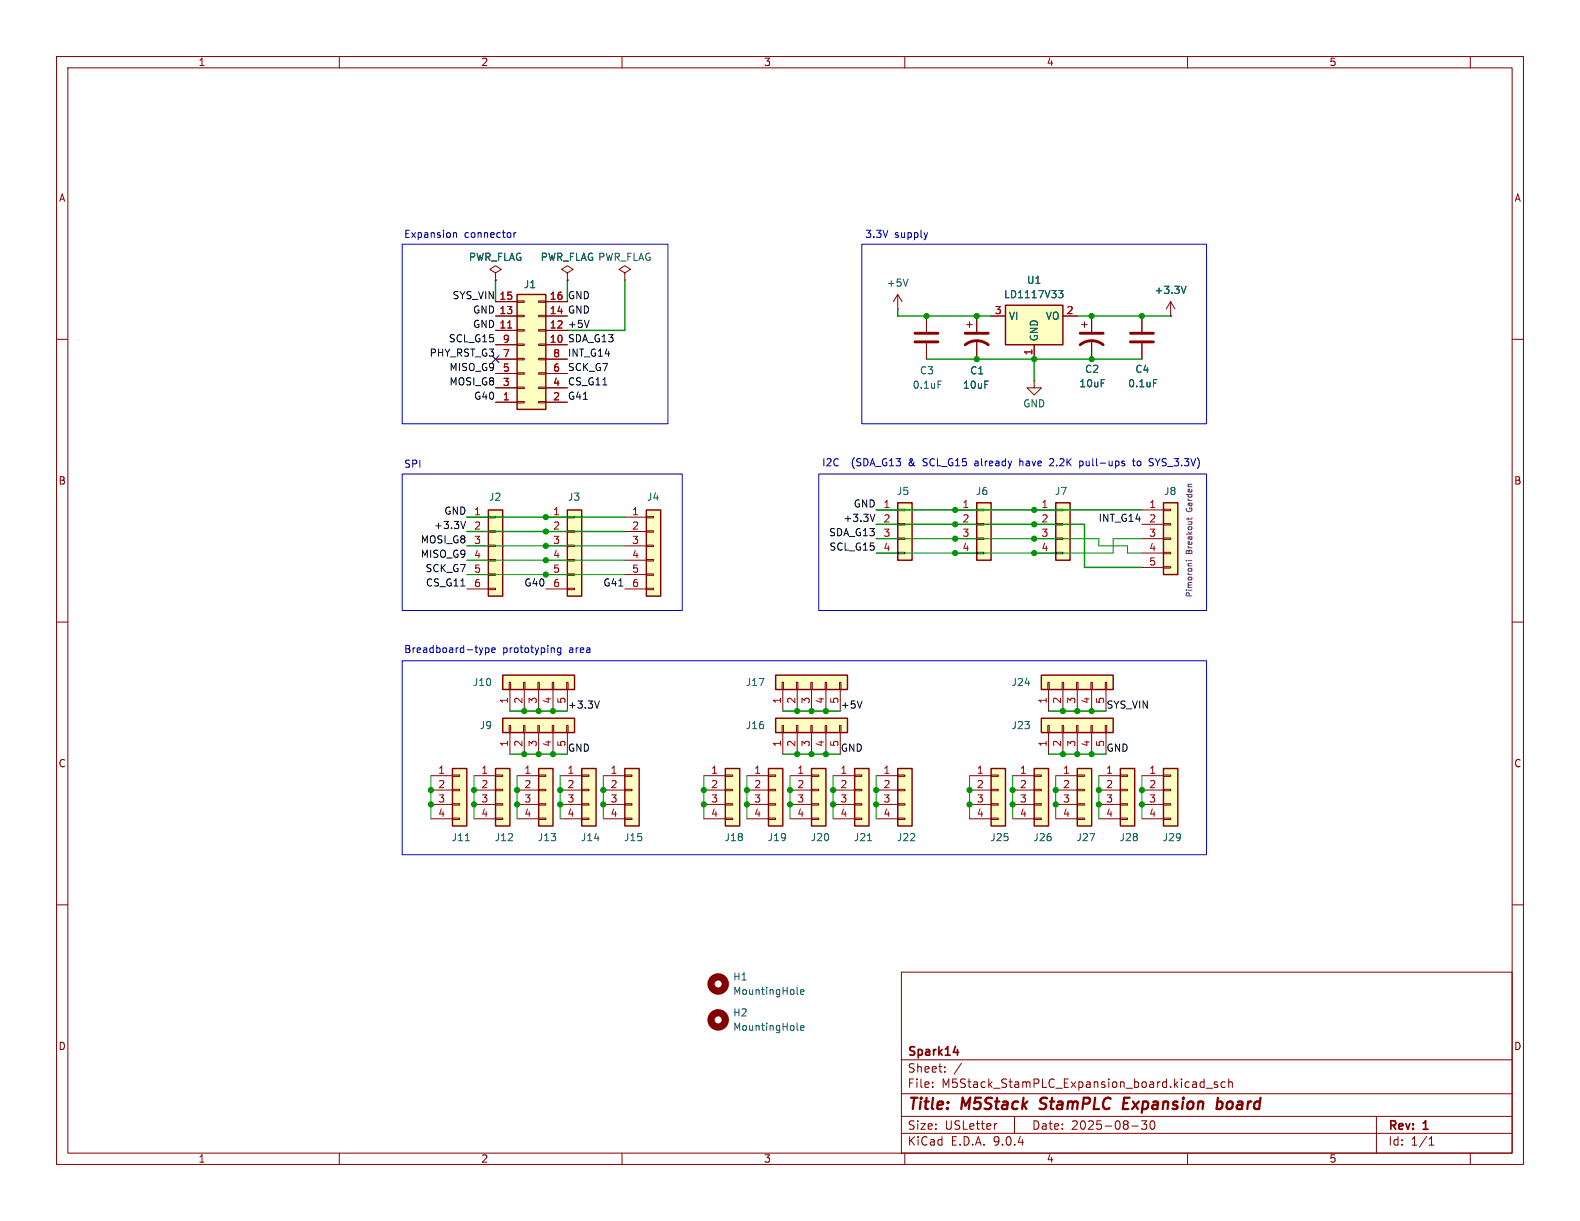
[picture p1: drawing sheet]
<svg xmlns="http://www.w3.org/2000/svg" width="279mm" height="216mm" viewBox="0 0 279 216" stroke-linecap="round" stroke-linejoin="round" font-family="sans-serif">
<g fill="none" stroke="#840000" stroke-width=".18">
<path d="M10 10h259.4v195.9h-259.4zM12 12h255.4v191.9h-255.4zM60 10v2M110 10v2M160 10v2M210 10v2M260 10v2M10 60h2M267.4 60h2M10 110h2M267.4 110h2M10 160h2"/>
<path d="M159.4 171.9h108v32h-108zM267.4 160h2M159.4 197.4h108M159.4 193.4h108M159.4 187.4h108M164.9 192.1v.2M164.9 191.4v.1M167.1 189.4v.2M167.1 188.7v.1M170 188l-1.3 1.9M176.3 198.7l-.3 .1M179.4 197.4v3"/>
<path d="M200.1 199.1h1.2M202.8 198.2l-.5 .6 .4 .1v.6l-.2 .2h-.4l-.2-.2M203.5 198.3a.81 .81 0 0 0 .4 1.4l.2-.2 .1-.4-.1-.8M212.5 191.3l.4 .1M212.9 190.8v1.5M212.9 192.2l-.4 .1M213.3 192.4h1.1M215.3 191.4l-.4-.1-.2 .2 .1 .2 .5 .2v.3h-.6M216.6 191.4l-.4-.1-.3 .3v.4l.2 .2h.5M217.3 191.4l.2-.1 .4 .1v.9M217.3 190.8v1.5M243.4 197.4v6.5"/>
<path d="M60 203.9v2M110 203.9v2M159.4 200.4h108M160 203.9v2M210 203.9v2M252.7 202.5h.9M252.7 201.4l.4-.4v1.5M260 203.9v2"/>
</g>
<path d="M183.8 196l.3 .1M184.1 194.3l-.1 .4v.2M198.7 195.1h.7M199.8 194.1h-1l-.2 2h.9M215.3 194.9l.2-.1 .5 .1 .2 .3-.1 .5a.66 .66 0 0 1-.8 .4M215.4 194.1l-.3 2" fill="none" stroke="#840000" stroke-width=".4"/>
<path d="M168.6 186.1h.9M169.3 185.6v1" fill="none" stroke="#840000" stroke-width=".3"/>
<path d="M110.5 135.9h2.5v10.2h-2.5z" fill="#ffffc2"/>
<path d="M110.5 135.9h2.5v10.2h-2.5z" fill="none" stroke="#840000" stroke-width=".25"/>
<path d="M106.7 137.2h3.8M106.7 139.7h3.8M110.5 137h1.3v.3h-1.3zM110.5 139.6h1.3v.2h-1.3zM106.7 142.2h3.8M106.7 144.8h3.8M110.5 142.1h1.3v.3h-1.3zM110.5 144.7h1.3v.2h-1.3z" fill="none" stroke="#840000" stroke-width=".18"/>
<path d="M190.5 135.9h2.5v10.2h-2.5z" fill="#ffffc2"/>
<path d="M190.5 135.9h2.5v10.2h-2.5z" fill="none" stroke="#840000" stroke-width=".25"/>
<path d="M186.7 137.2h3.8M186.7 139.7h3.8M190.5 137h1.3v.3h-1.3zM190.5 139.6h1.3v.2h-1.3zM186.7 142.2h3.8M186.7 144.8h3.8M190.5 142.1h1.3v.3h-1.3zM190.5 144.7h1.3v.2h-1.3z" fill="none" stroke="#840000" stroke-width=".18"/>
<path d="M88.9 127h12.7v2.5h-12.7z" fill="#ffffc2"/>
<path d="M88.9 127h12.7v2.5h-12.7z" fill="none" stroke="#840000" stroke-width=".25"/>
<path d="M90 128.3h.3v1.2h-.3zM90.2 129.5v3.9M92.6 128.3h.2v1.2h-.2zM92.7 129.5v3.9M95.1 128.3h.3v1.2h-.3zM95.2 129.5v3.9M97.7 128.3h.2v1.2h-.2zM97.8 129.5v3.9M100.2 128.3h.3v1.2h-.3zM100.3 129.5v3.9" fill="none" stroke="#840000" stroke-width=".18"/>
<path d="M88.9 119.4h12.7v2.5h-12.7z" fill="#ffffc2"/>
<path d="M88.9 119.4h12.7v2.5h-12.7z" fill="none" stroke="#840000" stroke-width=".25"/>
<path d="M90 120.7h.3v1.2h-.3zM90.2 121.9v3.8M92.6 120.7h.2v1.2h-.2zM92.7 121.9v3.8M95.1 120.7h.3v1.2h-.3zM95.2 121.9v3.8M97.7 120.7h.2v1.2h-.2zM97.8 121.9v3.8M100.2 120.7h.3v1.2h-.3zM100.3 121.9v3.8" fill="none" stroke="#840000" stroke-width=".18"/>
<path d="M175.3 135.9h2.5v10.2h-2.5z" fill="#ffffc2"/>
<path d="M175.3 135.9h2.5v10.2h-2.5z" fill="none" stroke="#840000" stroke-width=".25"/>
<path d="M171.4 137.2h3.9M171.4 139.7h3.9M175.3 137h1.2v.3h-1.2zM175.3 139.6h1.2v.2h-1.2zM171.4 142.2h3.9M171.4 144.8h3.9M175.3 142.1h1.2v.3h-1.2zM175.3 144.7h1.2v.2h-1.2z" fill="none" stroke="#840000" stroke-width=".18"/>
<path d="M80 135.9h2.5v10.2h-2.5z" fill="#ffffc2"/>
<path d="M80 135.9h2.5v10.2h-2.5z" fill="none" stroke="#840000" stroke-width=".25"/>
<path d="M76.2 137.2h3.8M76.2 139.7h3.8M80 137h1.3v.3h-1.3zM80 139.6h1.3v.2h-1.3zM76.2 142.2h3.8M76.2 144.8h3.8M80 142.1h1.3v.3h-1.3zM80 144.7h1.3v.2h-1.3z" fill="none" stroke="#840000" stroke-width=".18"/>
<path d="M82.3 148.7h.7" fill="none" stroke="#006464" stroke-width=".18"/>
<path d="M137.2 127h12.7v2.5h-12.7z" fill="#ffffc2"/>
<path d="M137.2 127h12.7v2.5h-12.7z" fill="none" stroke="#840000" stroke-width=".25"/>
<path d="M138.3 128.3h.3v1.2h-.3zM138.4 129.5v3.9M140.8 128.3h.3v1.2h-.3zM141 129.5v3.9M143.4 128.3h.2v1.2h-.2zM143.5 129.5v3.9M145.9 128.3h.3v1.2h-.3zM146 129.5v3.9M148.5 128.3h.2v1.2h-.2zM148.6 129.5v3.9" fill="none" stroke="#840000" stroke-width=".18"/>
<path d="M143.5 135.9h2.5v10.2h-2.5z" fill="#ffffc2"/>
<path d="M143.5 135.9h2.5v10.2h-2.5z" fill="none" stroke="#840000" stroke-width=".25"/>
<path d="M139.7 137.2h3.8M139.7 139.7h3.8M143.5 137h1.3v.3h-1.3zM143.5 139.6h1.3v.2h-1.3zM139.7 142.2h3.8M139.7 144.8h3.8M143.5 142.1h1.3v.3h-1.3zM143.5 144.7h1.3v.2h-1.3z" fill="none" stroke="#840000" stroke-width=".18"/>
<path d="M205.7 135.9h2.6v10.2h-2.6z" fill="#ffffc2"/>
<path d="M205.7 135.9h2.6v10.2h-2.6z" fill="none" stroke="#840000" stroke-width=".25"/>
<path d="M201.9 137.2h3.8M201.9 139.7h3.8M205.7 137h1.3v.3h-1.3zM205.7 139.6h1.3v.2h-1.3zM201.9 142.2h3.8M201.9 144.8h3.8M205.7 142.1h1.3v.3h-1.3zM205.7 144.7h1.3v.2h-1.3z" fill="none" stroke="#840000" stroke-width=".18"/>
<path d="M198.1 135.9h2.6v10.2h-2.6z" fill="#ffffc2"/>
<path d="M198.1 135.9h2.6v10.2h-2.6z" fill="none" stroke="#840000" stroke-width=".25"/>
<path d="M194.3 137.2h3.8M194.3 139.7h3.8M198.1 137h1.3v.3h-1.3zM198.1 139.6h1.3v.2h-1.3zM194.3 142.2h3.8M194.3 144.8h3.8M198.1 142.1h1.3v.3h-1.3zM198.1 144.7h1.3v.2h-1.3z" fill="none" stroke="#840000" stroke-width=".18"/>
<path d="M158.7 88.9h2.6v10.2h-2.6z" fill="#ffffc2"/>
<path d="M158.7 88.9h2.6v10.2h-2.6z" fill="none" stroke="#840000" stroke-width=".25"/>
<path d="M154.9 90.2h3.8M154.9 92.7h3.8M154.9 95.3h3.8M154.9 97.8h3.8M158.7 90h1.3v.3h-1.3zM158.7 92.6h1.3v.2h-1.3zM158.7 95.1h1.3v.3h-1.3zM158.7 97.7h1.3v.2h-1.3z" fill="none" stroke="#840000" stroke-width=".18"/>
<path d="M186.7 88.9h2.5v10.2h-2.5z" fill="#ffffc2"/>
<path d="M186.7 88.9h2.5v10.2h-2.5z" fill="none" stroke="#840000" stroke-width=".25"/>
<path d="M182.9 90.2h3.8M182.9 92.7h3.8M182.9 95.3h3.8M182.9 97.8h3.8M186.7 90h1.3v.3h-1.3zM186.7 92.6h1.3v.2h-1.3zM186.7 95.1h1.3v.3h-1.3zM186.7 97.7h1.3v.2h-1.3z" fill="none" stroke="#840000" stroke-width=".18"/>
<path d="M95.2 135.9h2.6v10.2h-2.6z" fill="#ffffc2"/>
<path d="M95.2 135.9h2.6v10.2h-2.6z" fill="none" stroke="#840000" stroke-width=".25"/>
<path d="M91.4 137.2h3.8M91.4 139.7h3.8M95.2 137h1.3v.3h-1.3zM95.2 139.6h1.3v.2h-1.3zM91.4 142.2h3.8M91.4 144.8h3.8M95.2 142.1h1.3v.3h-1.3zM95.2 144.7h1.3v.2h-1.3z" fill="none" stroke="#840000" stroke-width=".18"/>
<path d="M205.7 88.9h2.6v12.7h-2.6z" fill="#ffffc2"/>
<path d="M205.7 88.9h2.6v12.7h-2.6z" fill="none" stroke="#840000" stroke-width=".25"/>
<path d="M201.9 90.2h3.8M201.9 92.7h3.8M201.9 95.3h3.8M201.9 97.8h3.8M205.7 90h1.3v.3h-1.3zM205.7 92.6h1.3v.2h-1.3zM205.7 95.1h1.3v.3h-1.3zM205.7 97.7h1.3v.2h-1.3zM201.9 100.3h3.8M205.7 100.2h1.3v.3h-1.3z" fill="none" stroke="#840000" stroke-width=".18"/>
<path d="M209.8 99.1h.1M210.1 99.1h.7M210.1 91.5v.4M210.8 99.6h-.6l-.1 .2M210.8 91.5l-.2 .3h-.8" fill="none" stroke="#840084" stroke-width=".18"/>
<path d="M102.9 135.9h2.5v10.2h-2.5z" fill="#ffffc2"/>
<path d="M102.9 135.9h2.5v10.2h-2.5z" fill="none" stroke="#840000" stroke-width=".25"/>
<path d="M99.1 137.2h3.8M99.1 139.7h3.8M102.9 137h1.2v.3h-1.2zM102.9 139.6h1.2v.2h-1.2zM99.1 142.2h3.8M99.1 144.8h3.8M102.9 142.1h1.2v.3h-1.2zM102.9 144.7h1.2v.2h-1.2z" fill="none" stroke="#840000" stroke-width=".18"/>
<path d="M128.3 135.9h2.5v10.2h-2.5z" fill="#ffffc2"/>
<path d="M128.3 135.9h2.5v10.2h-2.5z" fill="none" stroke="#840000" stroke-width=".25"/>
<path d="M124.5 137.2h3.8M124.5 139.7h3.8M128.3 137h1.2v.3h-1.2zM128.3 139.6h1.2v.2h-1.2zM124.5 142.2h3.8M124.5 144.8h3.8M128.3 142.1h1.2v.3h-1.2zM128.3 144.7h1.2v.2h-1.2z" fill="none" stroke="#840000" stroke-width=".18"/>
<path d="M135.9 135.9h2.5v10.2h-2.5z" fill="#ffffc2"/>
<path d="M135.9 135.9h2.5v10.2h-2.5z" fill="none" stroke="#840000" stroke-width=".25"/>
<path d="M132.1 137.2h3.8M132.1 139.7h3.8M135.9 137h1.3v.3h-1.3zM135.9 139.6h1.3v.2h-1.3zM132.1 142.2h3.8M132.1 144.8h3.8M135.9 142.1h1.3v.3h-1.3zM135.9 144.7h1.3v.2h-1.3z" fill="none" stroke="#840000" stroke-width=".18"/>
<path d="M172.7 88.9h2.6v10.2h-2.6z" fill="#ffffc2"/>
<path d="M172.7 88.9h2.6v10.2h-2.6z" fill="none" stroke="#840000" stroke-width=".25"/>
<path d="M168.9 90.2h3.8M168.9 92.7h3.8M168.9 95.3h3.8M168.9 97.8h3.8M172.7 90h1.3v.3h-1.3zM172.7 92.6h1.3v.2h-1.3zM172.7 95.1h1.3v.3h-1.3zM172.7 97.7h1.3v.2h-1.3z" fill="none" stroke="#840000" stroke-width=".18"/>
<path d="M91.4 52.1h5.1v20.3h-5.1z" fill="#ffffc2"/>
<path d="M91.4 52.1h5.1v20.3h-5.1z" fill="none" stroke="#840000" stroke-width=".25"/>
<g fill="none" stroke="#840000" stroke-width=".18">
<path d="M87.6 48.3l1-.7-1-.6-1 .6 1 .7v1.2M87.6 49.5h.1M87.6 58.4h3.8M87.6 55.9h3.8M87.6 53.3h3.8M91.4 58.3h1.3v.2h-1.3zM91.4 55.8h1.3v.2h-1.3zM91.4 53.2h1.3v.3h-1.3zM95.2 58.3h1.3v.2h-1.3zM95.2 55.8h1.3v.2h-1.3zM95.2 53.2h1.3v.3h-1.3zM96.5 58.4h3.8"/>
<path d="M96.5 55.9h3.8M96.5 53.3h3.8M100.3 48.3l1-.7-1-.6-1 .6 1 .7v1.2M100.3 49.5h.1M110.5 48.3l1-.7-1-.6-1 .6 1 .7v1.2M110.5 49.5h.1M87.6 71.1h3.8M87.6 68.6h3.8M87.6 66h3.8M87.6 63.5h3.8M87.6 61h3.8M91.4 71h1.3v.2h-1.3z"/>
<path d="M91.4 68.5h1.3v.2h-1.3zM91.4 65.9h1.3v.3h-1.3zM91.4 63.4h1.3v.2h-1.3zM91.4 60.8h1.3v.3h-1.3zM95.2 71h1.3v.2h-1.3zM95.2 68.5h1.3v.2h-1.3zM95.2 65.9h1.3v.3h-1.3zM95.2 63.4h1.3v.2h-1.3zM95.2 60.8h1.3v.3h-1.3zM96.5 71.1h3.8M96.5 68.6h3.8M96.5 66h3.8"/>
<path d="M96.5 63.5h3.8M96.5 61h3.8"/>
</g>
<path d="M89.8 58h.7" fill="none" stroke="#a90000" stroke-width=".18"/>
<g fill="none" stroke="#840000" stroke-width="1.3">
<circle cx="127" cy="174" r="1.27"/>
<circle cx="127" cy="180.3" r="1.27"/>
</g>
<path d="M141 175.7l.1 .1M141.6 175.4l.6-.1-.1-.2-.4-.1-.1 .2v.6h.5M141 182l.1 .2M141.6 181.8l.6-.2-.1-.2-.4-.1-.1 .2v.6h.5" fill="none" stroke="#006464" stroke-width=".18"/>
<path d="M151.1 135.9h2.6v10.2h-2.6z" fill="#ffffc2"/>
<path d="M151.1 135.9h2.6v10.2h-2.6z" fill="none" stroke="#840000" stroke-width=".25"/>
<path d="M147.3 137.2h3.8M147.3 139.7h3.8M151.1 137h1.3v.3h-1.3zM151.1 139.6h1.3v.2h-1.3zM147.3 142.2h3.8M147.3 144.8h3.8M151.1 142.1h1.3v.3h-1.3zM151.1 144.7h1.3v.2h-1.3z" fill="none" stroke="#840000" stroke-width=".18"/>
<path d="M153.4 148.7h.7" fill="none" stroke="#006464" stroke-width=".18"/>
<path d="M87.6 135.9h2.6v10.2h-2.6z" fill="#ffffc2"/>
<path d="M87.6 135.9h2.6v10.2h-2.6z" fill="none" stroke="#840000" stroke-width=".25"/>
<path d="M83.8 137.2h3.8M83.8 139.7h3.8M87.6 137h1.3v.3h-1.3zM87.6 139.6h1.3v.2h-1.3zM83.8 142.2h3.8M83.8 144.8h3.8M87.6 142.1h1.3v.3h-1.3zM87.6 144.7h1.3v.2h-1.3z" fill="none" stroke="#840000" stroke-width=".18"/>
<path d="M100.3 90.2h2.6v15.2h-2.6z" fill="#ffffc2"/>
<path d="M100.3 90.2h2.6v15.2h-2.6z" fill="none" stroke="#840000" stroke-width=".25"/>
<path d="M96.5 91.4h3.8M96.5 94h3.8M96.5 96.5h3.8M96.5 99.1h3.8M100.3 91.3h1.3v.3h-1.3zM100.3 93.9h1.3v.2h-1.3zM100.3 96.4h1.3v.2h-1.3zM100.3 98.9h1.3v.3h-1.3zM96.5 101.6h3.8M96.5 104.1h3.8M100.3 101.5h1.3v.2h-1.3zM100.3 104h1.3v.3h-1.3z" fill="none" stroke="#840000" stroke-width=".18"/>
<path d="M86.4 90.2h2.5v15.2h-2.5z" fill="#ffffc2"/>
<path d="M86.4 90.2h2.5v15.2h-2.5z" fill="none" stroke="#840000" stroke-width=".25"/>
<path d="M82.5 91.4h3.9M82.5 94h3.9M82.5 96.5h3.9M82.5 99.1h3.9M86.4 91.3h1.2v.3h-1.2zM86.4 93.9h1.2v.2h-1.2zM86.4 96.4h1.2v.2h-1.2zM86.4 98.9h1.2v.3h-1.2zM82.5 101.6h3.9M82.5 104.1h3.9M86.4 101.5h1.2v.2h-1.2zM86.4 104h1.2v.3h-1.2z" fill="none" stroke="#840000" stroke-width=".18"/>
<path d="M114.3 90.2h2.5v15.2h-2.5z" fill="#ffffc2"/>
<path d="M114.3 90.2h2.5v15.2h-2.5z" fill="none" stroke="#840000" stroke-width=".25"/>
<g fill="none" stroke="#840000" stroke-width=".18">
<path d="M207 55.9h.1M207 53.3l-.8 1.3M207 53.3l.8 1.3M207 53.3v2.6M110.5 91.4h3.8M110.5 94h3.8M110.5 96.5h3.8M110.5 99.1h3.8M114.3 91.3h1.3v.3h-1.3zM114.3 93.9h1.3v.2h-1.3zM114.3 96.4h1.3v.2h-1.3zM114.3 98.9h1.3v.3h-1.3z"/>
<path d="M110.5 101.6h3.8M110.5 104.1h3.8M114.3 101.5h1.3v.2h-1.3zM114.3 104h1.3v.3h-1.3z"/>
</g>
<path d="M209.7 50.6l-.4 1.3" fill="none" stroke="#006464" stroke-width=".18"/>
<path d="M158.7 135.9h2.6v10.2h-2.6z" fill="#ffffc2"/>
<path d="M158.7 135.9h2.6v10.2h-2.6z" fill="none" stroke="#840000" stroke-width=".25"/>
<path d="M201.9 55.9v2.8M182.9 67.3v1.3h1.2l-1.2 1.3-1.3-1.3h1.3M182.9 67.3h.1M201.9 60.7v2.8M154.9 137.2h3.8M154.9 139.7h3.8M158.7 137h1.3v.3h-1.3zM158.7 139.6h1.3v.2h-1.3zM154.9 142.2h3.8M154.9 144.8h3.8M158.7 142.1h1.3v.3h-1.3zM158.7 144.7h1.3v.2h-1.3z" fill="none" stroke="#840000" stroke-width=".18"/>
<path d="M199.9 58.9h4.1M199.9 60.5h4.1" fill="none" stroke="#840000" stroke-width=".51"/>
<path d="M204 67.1h.6" fill="none" stroke="#006464" stroke-width=".18"/>
<path d="M137.2 119.4h12.7v2.5h-12.7z" fill="#ffffc2"/>
<path d="M137.2 119.4h12.7v2.5h-12.7z" fill="none" stroke="#840000" stroke-width=".25"/>
<path d="M138.3 120.7h.3v1.2h-.3zM138.4 121.9v3.8M140.8 120.7h.3v1.2h-.3zM141 121.9v3.8M143.4 120.7h.2v1.2h-.2zM143.5 121.9v3.8M145.9 120.7h.3v1.2h-.3zM146 121.9v3.8M148.5 120.7h.2v1.2h-.2zM148.6 121.9v3.8" fill="none" stroke="#840000" stroke-width=".18"/>
<path d="M184.1 119.4h12.7v2.5h-12.7z" fill="#ffffc2"/>
<path d="M184.1 119.4h12.7v2.5h-12.7z" fill="none" stroke="#840000" stroke-width=".25"/>
<g fill="none" stroke="#840000" stroke-width=".18">
<path d="M191.3 57.4h1M191.8 56.9v1M193 55.9v2.8M193 60.2v3.3M185.3 120.7h.2v1.2h-.2zM185.4 121.9v3.8M187.8 120.7h.3v1.2h-.3zM188 121.9v3.8M190.4 120.7h.2v1.2h-.2zM190.5 121.9v3.8M192.9 120.7h.3v1.2h-.3zM193 121.9v3.8"/>
<path d="M195.5 120.7h.2v1.2h-.2zM195.6 121.9v3.8"/>
</g>
<path d="M191 58.9h4.1M191 61a3.3 3.3 0 0 1 4.1 0" fill="none" stroke="#840000" stroke-width=".51"/>
<path d="M182.9 135.9h2.5v10.2h-2.5z" fill="#ffffc2"/>
<path d="M182.9 135.9h2.5v10.2h-2.5z" fill="none" stroke="#840000" stroke-width=".25"/>
<g fill="none" stroke="#840000" stroke-width=".18">
<path d="M158.7 54.6h.1M158.7 52.1l-.7 1.2M158.7 52.1l.8 1.2M158.7 52.1v2.5M163.8 55.9v2.8M170.9 57.4h1.1M171.4 56.9v1M172.7 55.9v2.8M163.8 60.7v2.8M172.7 60.2v3.3M179.1 137.2h3.8M179.1 139.7h3.8"/>
<path d="M182.9 137h1.2v.3h-1.2zM182.9 139.6h1.2v.2h-1.2zM179.1 142.2h3.8M179.1 144.8h3.8M182.9 142.1h1.2v.3h-1.2zM182.9 144.7h1.2v.2h-1.2z"/>
</g>
<path d="M161.8 58.9h4.1M170.7 58.9h4.1M161.8 60.5h4.1M170.7 61a3.3 3.3 0 0 1 4.1 0" fill="none" stroke="#840000" stroke-width=".51"/>
<path d="M160.6 49.3l-.5 1.3M165.9 67.4h.6" fill="none" stroke="#006464" stroke-width=".18"/>
<path d="M177.8 54h10.2v7h-10.2z" fill="#ffffc2"/>
<path d="M177.8 54h10.2v7h-10.2z" fill="none" stroke="#840000" stroke-width=".25"/>
<path d="M175.3 55.9h2.5M188 55.9h2.5M182.9 61v2.5" fill="none" stroke="#840000" stroke-width=".18"/>
<path d="M187.2 51.4h.8l-.5 .5 .4 .1 .1 .4-.3 .2h-.3" fill="none" stroke="#006464" stroke-width=".18"/>
<path d="M184.1 127h12.7v2.5h-12.7z" fill="#ffffc2"/>
<path d="M184.1 127h12.7v2.5h-12.7z" fill="none" stroke="#840000" stroke-width=".25"/>
<g fill="none" stroke="#840000" stroke-width=".18">
<path d="M87.6 49.5h.1M87.6 55.9h3.8M87.6 58.4h3.8M87.6 53.3h3.8M96.5 55.9h3.8M96.5 58.4h3.8M96.5 53.3h3.8M100.3 49.5h.1M172.7 55.9v2.8M175.3 55.9h2.5M188 55.9h2.5M193 55.9v2.8"/>
<path d="M201.9 55.9v2.8M207 55.9h.1M87.6 71.1h3.8M87.6 68.6h3.8M87.6 66h3.8M87.6 63.5h3.8M87.6 61h3.8M96.5 71.1h3.8M96.5 68.6h3.8M96.5 66h3.8M96.5 63.5h3.8M96.5 61h3.8"/>
<path d="M172.7 60.2v3.3M182.9 61v2.5M193 60.2v3.3M201.9 60.7v2.8M185.3 128.3h.2v1.2h-.2zM185.4 129.5v3.9M187.8 128.3h.3v1.2h-.3zM188 129.5v3.9M190.4 128.3h.2v1.2h-.2zM190.5 129.5v3.9M192.9 128.3h.3v1.2h-.3zM193 129.5v3.9"/>
<path d="M195.5 128.3h.2v1.2h-.2zM195.6 129.5v3.9"/>
</g>
<path d="M104.2 56.6l-.4 1.3M82.3 92.2l-.4 1.3M154.7 90.9l-.4 1.3M106 123.9l-.4 1.3M152.4 123.9l-.4 1.3" fill="none" stroke="#0f0f0f" stroke-width=".18"/>
<g fill="none" stroke="#009600" stroke-width=".18">
<path d="M82.5 99.1h28M82.5 96.5h28M154.9 95.3h39.4v1.2h5.1v1.3h2.5M201.9 95.3h-5.1v2.5h-41.9M82.5 101.6h28M76.2 137.2v7.6M83.8 137.2v7.6M91.4 137.2v7.6M99.1 137.2v7.6M106.7 137.2v7.6M124.5 137.2v7.6M132.1 137.2v7.6"/>
<path d="M139.7 137.2v7.6M147.3 137.2v7.6M154.9 137.2v7.6M171.4 137.2v7.6M179.1 137.2v7.6M186.7 137.2v7.6M194.3 137.2v7.6M201.9 137.2v7.6"/>
</g>
<g fill="none" stroke="#009600" stroke-width=".25">
<path d="M87.6 49.5v3.8M100.3 49.5v3.8M110.5 49.5v8.9h-10.2M158.7 54.6v1.3h16.6M190.5 55.9h16.5M163.8 63.5h38.1M182.9 63.5v3.8M82.5 91.4h28M82.5 94h28M154.9 92.7h36.9v7.6h10.1M154.9 90.2h47M90.2 125.7h10.1"/>
<path d="M90.2 133.4h10.1M138.4 125.7h10.2M138.4 133.4h10.2M185.4 125.7h10.2M185.4 133.4h10.2"/>
</g>
<path d="M87 62.9l1.2 1.2M88.2 62.9l-1.2 1.2" fill="none" stroke="#000084" stroke-width=".18"/>
<g fill="none" stroke="#0000c2" stroke-width=".18">
<path d="M71.1 43.2h47v31.7h-47zM80.2 41.1v.9M80.2 41.3l.2-.2 .3 .1v.8M90.9 41.1v.9M91.2 41.1l-.3 .3M152.4 43.2h61v31.7h-61zM164 41.1l-.3 .9M71.1 83.8h49.5v24.2h-49.5zM144.8 83.8h68.6v24.2h-68.6zM172.5 81.5l-.1 .1M172.5 81.9l-.1 .2 .1 .3M180.3 81.1v1.3"/>
<path d="M180.7 81.5l-.4 .1M186.2 81.2l-.4-.1-.2 .1M186.3 81.6l-.8 .8h.8M190.9 81.6l.4-.1 .2 .3-.1 .5h-.5M198.8 82v.3M200.2 81.5h.5M200.4 81.1v1.1l.3 .2M201.3 81.5l-.2 .3v.3l.2 .3M203.7 81.1l.2 .1M203.9 81.9v.4M204.3 81.1l.4 .7M71.1 116.8h142.3v34.3h-142.3z"/>
<path d="M85.4 114.5l-.3 .9M85.9 114.5v1.3M85.9 114.6l.3-.1 .3 .3-.1 .5h-.5M87 115l.6-.2-.1-.2-.4-.1-.1 .2v.6h.5M99.2 114.6l-.4-.1-.2 .3 .1 .5h.5M99.2 114.5v1.1l-.3 .2h-.3"/>
</g>
<path d="M187.2 51.4h.8l-.5 .5 .4 .1 .1 .4-.3 .2h-.3M209.7 50.6l-.4 1.3M204 67.1h.6" fill="none" stroke="#006464" stroke-width=".18"/>
<path d="M89.8 58h.7" fill="none" stroke="#a90000" stroke-width=".18"/>
<g fill="#009600" stroke="#009600" stroke-width=".18">
<circle cx="163.8" cy="55.9" r=".46"/>
<circle cx="172.7" cy="55.9" r=".46"/>
<circle cx="172.7" cy="63.5" r=".46"/>
<circle cx="182.9" cy="90.2" r=".46"/>
<circle cx="168.9" cy="90.2" r=".46"/>
<circle cx="182.9" cy="63.5" r=".46"/>
<circle cx="193" cy="63.5" r=".46"/>
<circle cx="193" cy="55.9" r=".46"/>
<circle cx="201.9" cy="55.9" r=".46"/>
<circle cx="91.4" cy="139.7" r=".46"/>
<circle cx="99.1" cy="142.2" r=".46"/>
<circle cx="91.4" cy="142.2" r=".46"/>
<circle cx="99.1" cy="139.7" r=".46"/>
<circle cx="76.2" cy="142.2" r=".46"/>
<circle cx="76.2" cy="139.7" r=".46"/>
<circle cx="83.8" cy="139.7" r=".46"/>
<circle cx="83.8" cy="142.2" r=".46"/>
<circle cx="96.5" cy="94" r=".46"/>
<circle cx="96.5" cy="91.4" r=".46"/>
<circle cx="179.1" cy="139.7" r=".46"/>
<circle cx="186.7" cy="139.7" r=".46"/>
<circle cx="154.9" cy="142.2" r=".46"/>
<circle cx="186.7" cy="142.2" r=".46"/>
<circle cx="171.4" cy="142.2" r=".46"/>
<circle cx="179.1" cy="142.2" r=".46"/>
<circle cx="171.4" cy="139.7" r=".46"/>
<circle cx="154.9" cy="139.7" r=".46"/>
<circle cx="201.9" cy="142.2" r=".46"/>
<circle cx="201.9" cy="139.7" r=".46"/>
<circle cx="194.3" cy="139.7" r=".46"/>
<circle cx="194.3" cy="142.2" r=".46"/>
<circle cx="188" cy="133.4" r=".46"/>
<circle cx="190.5" cy="125.7" r=".46"/>
<circle cx="188" cy="125.7" r=".46"/>
<circle cx="190.5" cy="133.4" r=".46"/>
<circle cx="193" cy="125.7" r=".46"/>
<circle cx="193" cy="133.4" r=".46"/>
<circle cx="146" cy="133.4" r=".46"/>
<circle cx="146" cy="125.7" r=".46"/>
<circle cx="147.3" cy="139.7" r=".46"/>
<circle cx="147.3" cy="142.2" r=".46"/>
<circle cx="168.9" cy="95.3" r=".46"/>
<circle cx="168.9" cy="92.7" r=".46"/>
<circle cx="168.9" cy="97.8" r=".46"/>
<circle cx="182.9" cy="97.8" r=".46"/>
<circle cx="182.9" cy="92.7" r=".46"/>
<circle cx="182.9" cy="95.3" r=".46"/>
<circle cx="132.1" cy="139.7" r=".46"/>
<circle cx="139.7" cy="142.2" r=".46"/>
<circle cx="139.7" cy="139.7" r=".46"/>
<circle cx="132.1" cy="142.2" r=".46"/>
<circle cx="143.5" cy="133.4" r=".46"/>
<circle cx="141" cy="133.4" r=".46"/>
<circle cx="143.5" cy="125.7" r=".46"/>
<circle cx="124.5" cy="142.2" r=".46"/>
<circle cx="106.7" cy="142.2" r=".46"/>
<circle cx="106.7" cy="139.7" r=".46"/>
<circle cx="124.5" cy="139.7" r=".46"/>
<circle cx="141" cy="125.7" r=".46"/>
<circle cx="96.5" cy="96.5" r=".46"/>
<circle cx="96.5" cy="101.6" r=".46"/>
<circle cx="97.8" cy="125.7" r=".46"/>
<circle cx="96.5" cy="99.1" r=".46"/>
<circle cx="95.2" cy="125.7" r=".46"/>
<circle cx="92.7" cy="125.7" r=".46"/>
<circle cx="92.7" cy="133.4" r=".46"/>
<circle cx="97.8" cy="133.4" r=".46"/>
<circle cx="95.2" cy="133.4" r=".46"/>
</g>
<g font-size="2.8" fill="#840000">
<text x="160.4" y="196.8">Title:</text>
<text x="170.1" y="196.8">M5Stack</text>
<text x="184.8" y="196.8">StamPLC</text>
<text x="200.2" y="196.8">Expansion</text>
<text x="217.6" y="196.8">board</text>
</g>
<g font-size="2.1" fill="#840000">
<text x="160.4" y="189.9">Sheet:</text>
<text x="160.4" y="187.1">Spark14</text>
<text x="160.4" y="192.6">File:</text>
<text x="166.5" y="192.6">M5Stack_StamPLC_Expansion_board.kicad_sch</text>
<text x="160.4" y="202.8">KiCad</text>
<text x="160.4" y="200">Size:</text>
<text x="167.1" y="200">USLetter</text>
<text x="168.1" y="202.8">E.D.A.</text>
<text x="175.7" y="202.8">9.0.4</text>
<text x="182.4" y="200">Date:</text>
<text x="189.4" y="200">2025-08-30</text>
<text x="245.4" y="200.2">Rev:</text>
<text x="245.4" y="202.8">Id:</text>
<text x="249.5" y="202.8">1/1</text>
<text x="251.8" y="200.2">1</text>
</g>
<g font-size="1.8" fill="#840000">
<text x="35" y="11.9">1</text>
<text x="85" y="11.9">2</text>
<text x="135" y="11.9">3</text>
<text x="185" y="11.9">4</text>
<text x="235" y="11.9">5</text>
<text x="10.3" y="35.9">A</text>
<text x="267.7" y="35.9">A</text>
<text x="10.3" y="85.9">B</text>
<text x="267.7" y="85.9">B</text>
<text x="10.3" y="135.9">C</text>
<text x="267.7" y="135.9">C</text>
<text x="10.3" y="185.9">D</text>
<text x="267.7" y="185.9">D</text>
<text x="35" y="205.8">1</text>
<text x="85" y="205.8">2</text>
<text x="135" y="205.8">3</text>
<text x="185" y="205.8">4</text>
<text x="235" y="205.8">5</text>
</g>
<g font-size="1.8" fill="#0000c2">
<text x="71.4" y="42.3">Expansion</text>
<text x="82.1" y="42.3">connector</text>
<text x="152.9" y="42.3">3.3V</text>
<text x="158.2" y="42.3">supply</text>
<text x="71.4" y="82.9">SPI</text>
<text x="145.3" y="82.7">I2C</text>
<text x="150.7" y="82.7">(SDA_G13</text>
<text x="161" y="82.7">&amp;</text>
<text x="163.7" y="82.7">SCL_G15</text>
<text x="173" y="82.7">already</text>
<text x="181.2" y="82.7">have</text>
<text x="186.7" y="82.7">2.2K</text>
<text x="192.1" y="82.7">pull-ups</text>
<text x="201.8" y="82.7">to</text>
<text x="204.9" y="82.7">SYS_3.3V)</text>
<text x="71.4" y="115.7">Breadboard-type</text>
<text x="88.9" y="115.7">prototyping</text>
<text x="100.7" y="115.7">area</text>
</g>
<g font-size="1.8" fill="#006464">
<text x="82.8" y="46.3">PWR_FLAG</text>
<text x="95.5" y="46.3">PWR_FLAG PWR_FLAG</text>
<text x="95.5" y="46.3">PWR_FLAG</text>
<text x="92.5" y="51.2">J1</text>
<text x="156.7" y="50.9">+5V</text>
<text x="177.5" y="52.9">LD1117V33</text>
<text x="181.5" y="50.4">U1</text>
<text x="204.1" y="52.2">+3.3V</text>
<text x="178.3" y="56.7">VI</text>
<text x="184.8" y="56.7">VO</text>
<text x="183.7" y="60.5" transform="rotate(-90 183.7 60.5)">GND</text>
<text x="161.3" y="68.9">0.1uF</text>
<text x="162.6" y="66.4">C3</text>
<text x="170.2" y="68.9">10uF</text>
<text x="171.5" y="66.4">C1</text>
<text x="190.8" y="68.7">10uF</text>
<text x="191.8" y="66.1">C2</text>
<text x="199.4" y="68.7">0.1uF</text>
<text x="200.7" y="66.1">C4</text>
<text x="180.8" y="72.2">GND</text>
<text x="86.4" y="88.7">J2</text>
<text x="100.3" y="88.7">J3</text>
<text x="114.3" y="88.7">J4</text>
<text x="158.5" y="87.7">J5</text>
<text x="172.5" y="87.7">J6</text>
<text x="186.4" y="87.7">J7</text>
<text x="205.7" y="87.7">J8</text>
<text x="83.5" y="121.5">J10</text>
<text x="131.8" y="121.5">J17</text>
<text x="178.8" y="121.5">J24</text>
<text x="84.7" y="129.1">J9</text>
<text x="131.8" y="129.1">J16</text>
<text x="178.8" y="129.1">J23</text>
<text x="79.8" y="148.9">J11</text>
<text x="87.4" y="148.9">J12</text>
<text x="95" y="148.9">J13</text>
<text x="102.6" y="148.9">J14</text>
<text x="110.2" y="148.9">J15</text>
<text x="128" y="148.9">J18</text>
<text x="135.6" y="148.9">J19</text>
<text x="143.3" y="148.9">J20</text>
<text x="150.9" y="148.9">J21</text>
<text x="158.5" y="148.9">J22</text>
<text x="175" y="148.9">J25</text>
<text x="182.6" y="148.9">J26</text>
<text x="190.3" y="148.9">J27</text>
<text x="197.9" y="148.9">J28</text>
<text x="205.5" y="148.9">J29</text>
<text x="129.5" y="173.6">H1</text>
<text x="129.5" y="179.9">H2</text>
<text x="129.5" y="176.1">MountingHole</text>
<text x="129.5" y="182.5">MountingHole</text>
</g>
<g font-size="1.8" fill="#0f0f0f">
<text x="79.9" y="53">SYS_VIN</text>
<text x="100.3" y="53">GND</text>
<text x="83.6" y="58.1">GND 11</text>
<text x="83.6" y="55.5">GND 13</text>
<text x="100.3" y="58.1">+5V</text>
<text x="100.3" y="55.5">GND</text>
<text x="75.9" y="63.2">PHY_RST_G3</text>
<text x="79.3" y="60.6">SCL_G15</text>
<text x="79.4" y="65.7">MISO_G9</text>
<text x="100.3" y="63.2">INT_G14</text>
<text x="100.3" y="60.6">SDA_G13</text>
<text x="100.3" y="65.7">SCK_G7</text>
<text x="79.4" y="68.2">MOSI_G8</text>
<text x="83.7" y="70.8">G40</text>
<text x="100.3" y="70.8">G41</text>
<text x="100.3" y="68.2">CS_G11</text>
<text x="150.9" y="89.8">GND</text>
<text x="76.7" y="93.6">+3.3V</text>
<text x="78.5" y="91.1">GND</text>
<text x="146.5" y="94.9">SDA_G13</text>
<text x="149.1" y="92.4">+3.3V</text>
<text x="194.2" y="92.4">INT_G14</text>
<text x="74.3" y="98.7">MISO_G9</text>
<text x="74.3" y="96.2">MOSI_G8</text>
<text x="75.2" y="101.3">SCK_G7</text>
<text x="146.6" y="97.4">SCL_G15</text>
<text x="75.2" y="103.8">CS_G11</text>
<text x="92.6" y="103.8">G40</text>
<text x="106.6" y="103.8">G41</text>
<text x="100.3" y="125.4">+3.3V</text>
<text x="148.6" y="125.4">+5V</text>
<text x="195.3" y="124.5" transform="rotate(-90 195.3 124.5)">5</text>
<text x="195.6" y="125.4">SYS_VIN</text>
<text x="100.1" y="132.2" transform="rotate(-90 100.1 132.2)">5</text>
<text x="100.3" y="133">GND</text>
<text x="148.3" y="132.2" transform="rotate(-90 148.3 132.2)">5</text>
<text x="148.6" y="133">GND</text>
<text x="195.3" y="132.2" transform="rotate(-90 195.3 132.2)">5</text>
<text x="195.6" y="133">GND</text>
</g>
<g font-size="1.8" fill="#a90000">
<text x="88.2" y="53.1">15</text>
<text x="97.1" y="53.1">16</text>
<text x="88.2" y="58.2">11</text>
<text x="88.2" y="55.6">13</text>
<text x="97.1" y="58.2">12</text>
<text x="97.1" y="55.6">14</text>
<text x="175.8" y="55.6">3</text>
<text x="188.5" y="55.6">2</text>
<text x="88.8" y="65.8">5</text>
<text x="88.8" y="63.2">7</text>
<text x="88.8" y="60.7">9</text>
<text x="97.1" y="60.7">10</text>
<text x="97.7" y="65.8">6</text>
<text x="97.7" y="63.2">8</text>
<text x="182.6" y="62.9" transform="rotate(-90 182.6 62.9)">1</text>
<text x="88.8" y="70.9">1</text>
<text x="88.8" y="68.3">3</text>
<text x="97.7" y="70.9">2</text>
<text x="97.7" y="68.3">4</text>
<text x="156.1" y="89.9">1</text>
<text x="170.1" y="89.9">1</text>
<text x="184.1" y="89.9">1</text>
<text x="203.1" y="89.9">1</text>
<text x="83.7" y="91.2">1</text>
<text x="83.7" y="93.7">2</text>
<text x="97.7" y="91.2">1</text>
<text x="97.7" y="93.7">2</text>
<text x="111.7" y="91.2">1</text>
<text x="111.7" y="93.7">2</text>
<text x="156.1" y="92.5">2</text>
<text x="156.1" y="95">3</text>
<text x="170.1" y="92.5">2</text>
<text x="170.1" y="95">3</text>
<text x="184.1" y="92.5">2</text>
<text x="184.1" y="95">3</text>
<text x="203.1" y="92.5">2</text>
<text x="203.1" y="95">3</text>
<text x="83.7" y="96.3">3</text>
<text x="83.7" y="98.8">4</text>
<text x="83.7" y="101.3">5</text>
<text x="97.7" y="96.3">3</text>
<text x="97.7" y="98.8">4</text>
<text x="97.7" y="101.3">5</text>
<text x="111.7" y="96.3">3</text>
<text x="111.7" y="98.8">4</text>
<text x="111.7" y="101.3">5</text>
<text x="156.1" y="97.5">4</text>
<text x="170.1" y="97.5">4</text>
<text x="184.1" y="97.5">4</text>
<text x="203.1" y="97.5">4</text>
<text x="203.1" y="100.1">5</text>
<text x="83.7" y="103.9">6</text>
<text x="97.7" y="103.9">6</text>
<text x="111.7" y="103.9">6</text>
<text x="89.9" y="124.5" transform="rotate(-90 89.9 124.5)">1</text>
<text x="92.5" y="124.5" transform="rotate(-90 92.5 124.5)">2</text>
<text x="95" y="124.5" transform="rotate(-90 95 124.5)">3</text>
<text x="97.5" y="124.5" transform="rotate(-90 97.5 124.5)">4</text>
<text x="100.1" y="124.5" transform="rotate(-90 100.1 124.5)">5</text>
<text x="138.2" y="124.5" transform="rotate(-90 138.2 124.5)">1</text>
<text x="140.7" y="124.5" transform="rotate(-90 140.7 124.5)">2</text>
<text x="143.3" y="124.5" transform="rotate(-90 143.3 124.5)">3</text>
<text x="145.8" y="124.5" transform="rotate(-90 145.8 124.5)">4</text>
<text x="148.3" y="124.5" transform="rotate(-90 148.3 124.5)">5</text>
<text x="185.2" y="124.5" transform="rotate(-90 185.2 124.5)">1</text>
<text x="187.7" y="124.5" transform="rotate(-90 187.7 124.5)">2</text>
<text x="190.2" y="124.5" transform="rotate(-90 190.2 124.5)">3</text>
<text x="192.8" y="124.5" transform="rotate(-90 192.8 124.5)">4</text>
<text x="77.4" y="136.9">1</text>
<text x="85" y="136.9">1</text>
<text x="89.9" y="132.2" transform="rotate(-90 89.9 132.2)">1</text>
<text x="92.5" y="132.2" transform="rotate(-90 92.5 132.2)">2</text>
<text x="92.6" y="136.9">1</text>
<text x="95" y="132.2" transform="rotate(-90 95 132.2)">3</text>
<text x="97.5" y="132.2" transform="rotate(-90 97.5 132.2)">4</text>
<text x="100.3" y="136.9">1</text>
<text x="107.9" y="136.9">1</text>
<text x="125.7" y="136.9">1</text>
<text x="133.3" y="136.9">1</text>
<text x="138.2" y="132.2" transform="rotate(-90 138.2 132.2)">1</text>
<text x="140.7" y="132.2" transform="rotate(-90 140.7 132.2)">2</text>
<text x="140.9" y="136.9">1</text>
<text x="143.3" y="132.2" transform="rotate(-90 143.3 132.2)">3</text>
<text x="145.8" y="132.2" transform="rotate(-90 145.8 132.2)">4</text>
<text x="148.5" y="136.9">1</text>
<text x="156.1" y="136.9">1</text>
<text x="172.6" y="136.9">1</text>
<text x="180.3" y="136.9">1</text>
<text x="185.2" y="132.2" transform="rotate(-90 185.2 132.2)">1</text>
<text x="187.7" y="132.2" transform="rotate(-90 187.7 132.2)">2</text>
<text x="187.9" y="136.9">1</text>
<text x="190.2" y="132.2" transform="rotate(-90 190.2 132.2)">3</text>
<text x="192.8" y="132.2" transform="rotate(-90 192.8 132.2)">4</text>
<text x="195.5" y="136.9">1</text>
<text x="203.1" y="136.9">1</text>
<text x="77.4" y="139.4">2</text>
<text x="77.4" y="142">3</text>
<text x="85" y="139.4">2</text>
<text x="85" y="142">3</text>
<text x="92.6" y="139.4">2</text>
<text x="92.6" y="142">3</text>
<text x="100.3" y="139.4">2</text>
<text x="100.3" y="142">3</text>
<text x="107.9" y="139.4">2</text>
<text x="107.9" y="142">3</text>
<text x="125.7" y="139.4">2</text>
<text x="125.7" y="142">3</text>
<text x="133.3" y="139.4">2</text>
<text x="133.3" y="142">3</text>
<text x="140.9" y="139.4">2</text>
<text x="140.9" y="142">3</text>
<text x="148.5" y="139.4">2</text>
<text x="148.5" y="142">3</text>
<text x="156.1" y="139.4">2</text>
<text x="156.1" y="142">3</text>
<text x="172.6" y="139.4">2</text>
<text x="172.6" y="142">3</text>
<text x="180.3" y="139.4">2</text>
<text x="180.3" y="142">3</text>
<text x="187.9" y="139.4">2</text>
<text x="187.9" y="142">3</text>
<text x="195.5" y="139.4">2</text>
<text x="195.5" y="142">3</text>
<text x="203.1" y="139.4">2</text>
<text x="203.1" y="142">3</text>
<text x="77.4" y="144.5">4</text>
<text x="85" y="144.5">4</text>
<text x="92.6" y="144.5">4</text>
<text x="100.3" y="144.5">4</text>
<text x="107.9" y="144.5">4</text>
<text x="125.7" y="144.5">4</text>
<text x="133.3" y="144.5">4</text>
<text x="140.9" y="144.5">4</text>
<text x="148.5" y="144.5">4</text>
<text x="156.1" y="144.5">4</text>
<text x="172.6" y="144.5">4</text>
<text x="180.3" y="144.5">4</text>
<text x="187.9" y="144.5">4</text>
<text x="195.5" y="144.5">4</text>
<text x="203.1" y="144.5">4</text>
</g>
<g font-size="1.4" fill="#840084">
<text x="211" y="90.3" transform="rotate(-90 211 90.3)">Garden</text>
<text x="211" y="98" transform="rotate(-90 211 98)">Breakout</text>
<text x="211" y="105.7" transform="rotate(-90 211 105.7)">Pimoroni</text>
</g>
</svg>
